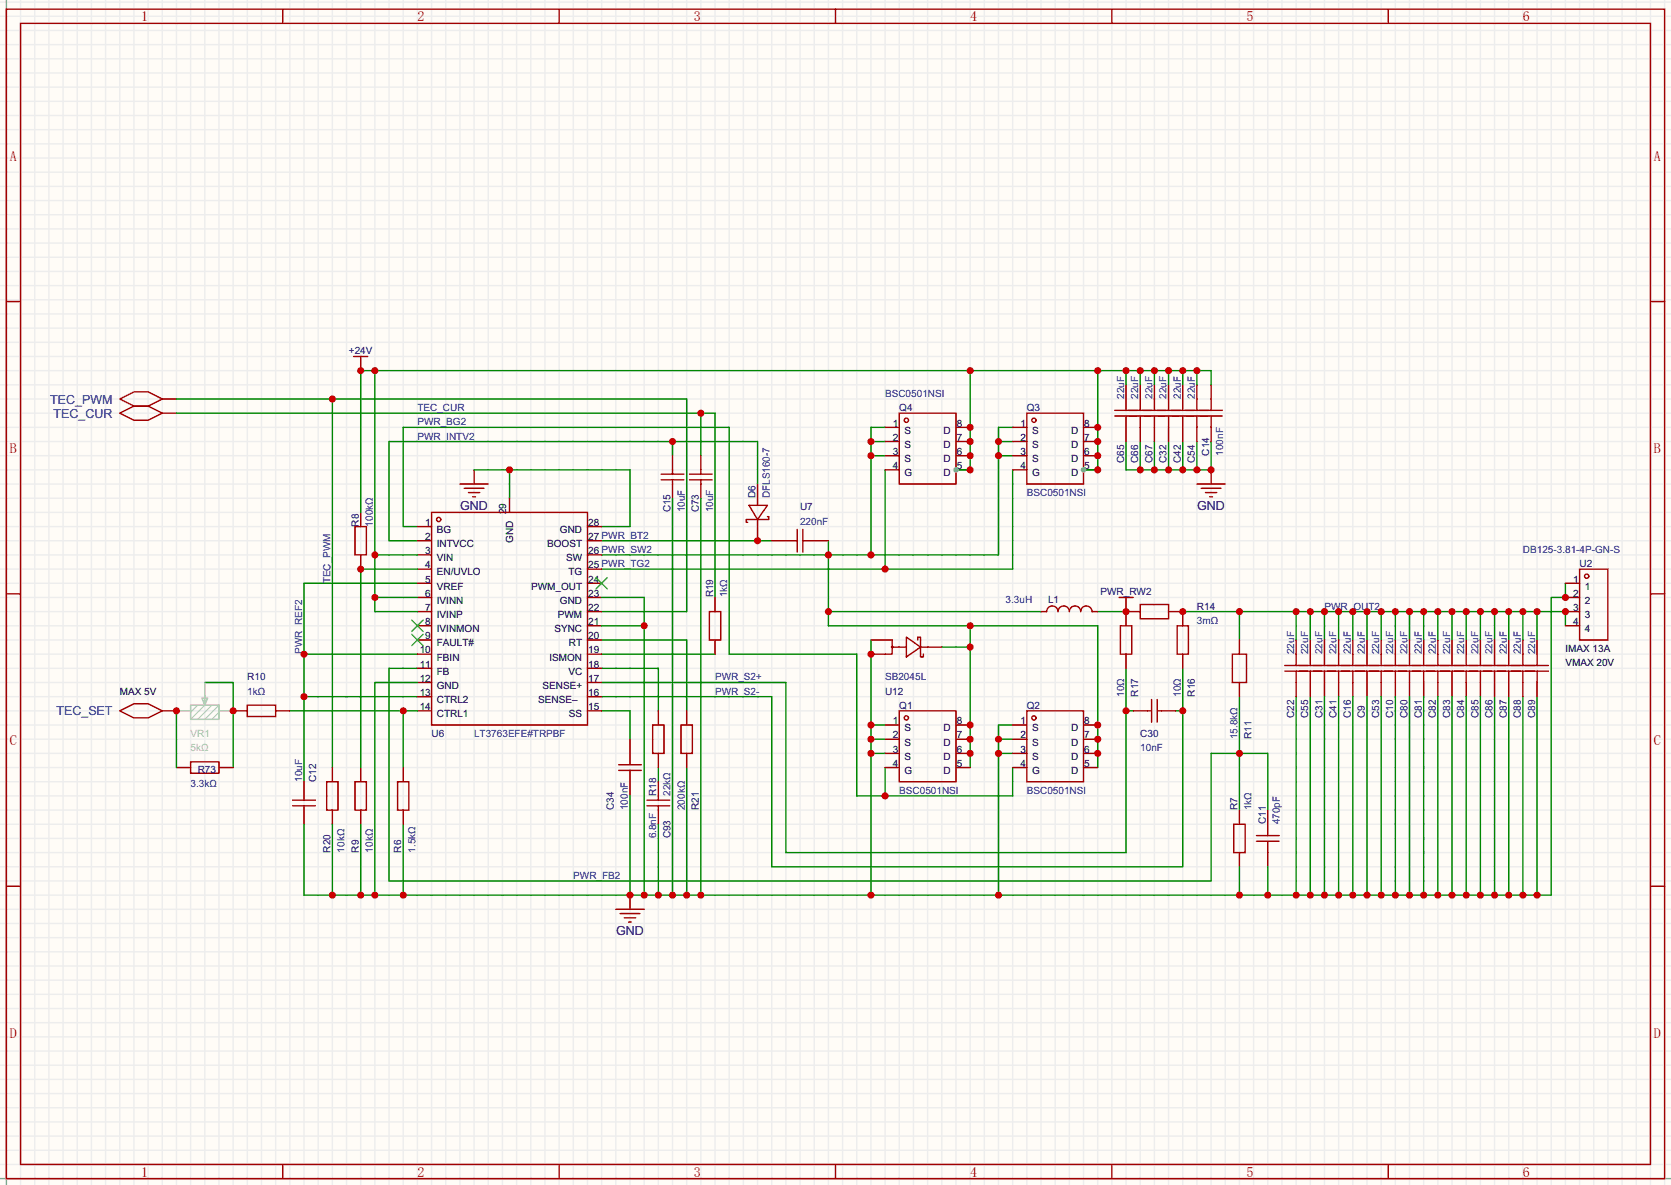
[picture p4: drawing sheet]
<svg xmlns="http://www.w3.org/2000/svg" width="299mm" height="212mm" viewBox="0 0 299 212" stroke-linecap="round" stroke-linejoin="round" font-family="sans-serif">
<path d="M0 0h299.5v212.3h-299.5z" fill="#fffcf7"/>
<g fill="none" stroke="#ededed" stroke-width=".25">
<path d="M0 .4h299.5M0 2.9h299.5M0 5.5h299.5M0 8h299.5M0 10.5h299.5M0 13.1h299.5M0 15.6h299.5M0 18.2h299.5M1.1 0v212.3M3.7 0v212.3M6.2 0v212.3M8.8 0v212.3"/>
<path d="M11.3 0v212.3M13.8 0v212.3M16.4 0v212.3M18.9 0v212.3M21.5 0v212.3M24 0v212.3M26.5 0v212.3M29.1 0v212.3M31.6 0v212.3M34.2 0v212.3M36.7 0v212.3M39.2 0v212.3"/>
<path d="M41.8 0v212.3M44.3 0v212.3M46.9 0v212.3M49.4 0v212.3M51.9 0v212.3M54.5 0v212.3M57 0v212.3M59.6 0v212.3M62.1 0v212.3M64.6 0v212.3M67.2 0v212.3M69.7 0v212.3"/>
<path d="M72.3 0v212.3M74.8 0v212.3M77.3 0v212.3M79.9 0v212.3M82.4 0v212.3M85 0v212.3M87.5 0v212.3M90 0v212.3M92.6 0v212.3M95.1 0v212.3M97.7 0v212.3M100.2 0v212.3"/>
<path d="M102.7 0v212.3M105.3 0v212.3M107.8 0v212.3M110.4 0v212.3M112.9 0v212.3M115.4 0v212.3M118 0v212.3M120.5 0v212.3M123.1 0v212.3M125.6 0v212.3M128.1 0v212.3M130.7 0v212.3"/>
<path d="M133.2 0v212.3M135.8 0v212.3M138.3 0v212.3M140.8 0v212.3M143.4 0v212.3M145.9 0v212.3M148.5 0v212.3M151 0v212.3M153.5 0v212.3M156.1 0v212.3M158.6 0v212.3M161.2 0v212.3"/>
<path d="M163.7 0v212.3M166.2 0v212.3M168.8 0v212.3M171.3 0v212.3M173.9 0v212.3M176.4 0v212.3M178.9 0v212.3M181.5 0v212.3M184 0v212.3M186.6 0v212.3M189.1 0v212.3M191.6 0v212.3"/>
<path d="M194.2 0v212.3M196.7 0v212.3M199.3 0v212.3M201.8 0v212.3M204.3 0v212.3M206.9 0v212.3M209.4 0v212.3M212 0v212.3M214.5 0v212.3M217 0v212.3M219.6 0v212.3M222.1 0v212.3"/>
<path d="M224.7 0v212.3M227.2 0v212.3M229.7 0v212.3M232.3 0v212.3M234.8 0v212.3M237.4 0v212.3M239.9 0v212.3M242.4 0v212.3M245 0v212.3M247.5 0v212.3M250.1 0v212.3M252.6 0v212.3"/>
<path d="M255.1 0v212.3M257.7 0v212.3M260.2 0v212.3M262.8 0v212.3M265.3 0v212.3M267.8 0v212.3M270.4 0v212.3M272.9 0v212.3M275.5 0v212.3M278 0v212.3M280.5 0v212.3M283.1 0v212.3"/>
<path d="M285.6 0v212.3M288.2 0v212.3M290.7 0v212.3M293.2 0v212.3M295.8 0v212.3M298.3 0v212.3M0 20.7h299.5M0 23.2h299.5M0 25.8h299.5M0 28.3h299.5M0 30.9h299.5M0 33.4h299.5"/>
<path d="M0 35.9h299.5M0 38.5h299.5M0 41h299.5M0 43.6h299.5M0 46.1h299.5M0 48.6h299.5M0 51.2h299.5M0 53.7h299.5M0 56.3h299.5M0 58.8h299.5M0 61.3h299.5M0 63.9h299.5"/>
<path d="M0 66.4h299.5M0 69h299.5M0 71.5h299.5M0 74h299.5M0 76.6h299.5M0 79.1h299.5M0 81.7h299.5M0 84.2h299.5M0 86.7h299.5M0 89.3h299.5M0 91.8h299.5M0 94.4h299.5"/>
<path d="M0 96.9h299.5M0 99.4h299.5M0 102h299.5M0 104.5h299.5M0 107.1h299.5M0 109.6h299.5M0 112.1h299.5M0 114.7h299.5M0 117.2h299.5M0 119.8h299.5M0 122.3h299.5M0 124.8h299.5"/>
<path d="M0 127.4h299.5M0 129.9h299.5M0 132.5h299.5M0 135h299.5M0 137.5h299.5M0 140.1h299.5M0 142.6h299.5M0 145.2h299.5M0 147.7h299.5M0 150.2h299.5M0 152.8h299.5M0 155.3h299.5"/>
<path d="M0 157.9h299.5M0 160.4h299.5M0 162.9h299.5M0 165.5h299.5M0 168h299.5M0 170.6h299.5M0 173.1h299.5M0 175.6h299.5M0 178.2h299.5M0 180.7h299.5M0 183.3h299.5M0 185.8h299.5"/>
<path d="M0 188.3h299.5M0 190.9h299.5M0 193.4h299.5M0 196h299.5M0 198.5h299.5M0 201h299.5M0 203.6h299.5M0 206.1h299.5M0 208.7h299.5M0 211.2h299.5"/>
</g>
<path d="M1.1 0v212.3M0 211.2h299.5" fill="none" stroke="#999" stroke-width=".25"/>
<g fill="none" stroke="#a10000" stroke-width=".25">
<path d="M1.1 1.6h297.2v209.6h-297.2zM3.7 4.2h292.1v204.5h-292.1zM50.7 1.6v2.6M100.2 1.6v2.6M149.7 1.6v2.6M199.3 1.6v2.6M248.8 1.6v2.6M1.1 54h2.6M295.8 54h2.5M82.4 86.7h5.1M83.2 87.5h3.5M83.9 88.3h2.1"/>
<path d="M84.7 89h.5M1.1 106.4h2.6M295.8 106.4h2.5M1.1 158.8h2.6M295.8 158.8h2.5M110.4 162.9h5M111.1 163.7h3.6M111.9 164.5h2M112.6 165.2h.6M50.7 208.7v2.5M100.2 208.7v2.5M149.7 208.7v2.5"/>
<path d="M199.3 208.7v2.5M248.8 208.7v2.5"/>
</g>
<path d="M107.8 96.9h30.5M74.8 119.8h-5.1v38.1h147.3v-22.9h10.2v10.2M107.8 119.8h10.2v7.6M107.8 117.2h20.3M107.8 127.4h5.1v5.1M118 137.5v2.6M222.1 124.8v20.4" fill="none" stroke="#008700" stroke-width=".25"/>
<path d="M85 84.2v2.5M112.9 160.4v2.5" fill="none" stroke="#870000" stroke-width=".25"/>
<circle cx="222.1" cy="135" r=".63" fill="#c00"/>
<path d="M120.5 79.1v2.6M135.8 86.7v-7.6h-66.1v17.8h5.1" fill="none" stroke="#008700" stroke-width=".25"/>
<circle cx="120.5" cy="79.1" r=".63" fill="#c00"/>
<path d="M29.1 71.5h2.5M29.1 74h2.5M64.6 65.1v1.3" fill="none" stroke="#870000" stroke-width=".25"/>
<path d="M21.5 71.5l2.5-1.3h2.5l2.6 1.3-2.6 1.3h-2.5zM21.5 74l2.5-1.2h2.5l2.6 1.2-2.6 1.3h-2.5zM63.4 63.9h2.5M64.6 63.9v1.2" fill="none" stroke="#a10000" stroke-width=".25"/>
<path d="M54.5 117.2h20.3M74.8 104.5h-20.3v35.6M107.8 114.7h15.3v12.7M54.5 124.8h20.3" fill="none" stroke="#008700" stroke-width=".25"/>
<g fill="#c00">
<circle cx="54.5" cy="117.2" r=".63"/>
<circle cx="54.5" cy="124.8" r=".63"/>
</g>
<path d="M85 84.2h27.9v10.2h-5.1M91.3 84.2v5.1" fill="none" stroke="#008700" stroke-width=".25"/>
<circle cx="91.3" cy="84.2" r=".63" fill="#c00"/>
<path d="M74.8 94.4h-2.5v-17.8h58.4v40.6h22.8v25.4h28v-5.1M158.6 137.5v5.1" fill="none" stroke="#008700" stroke-width=".25"/>
<circle cx="158.6" cy="142.6" r=".63" fill="#c00"/>
<path d="M158.6 84.2v17.8M181.5 84.2v17.8h-73.7" fill="none" stroke="#008700" stroke-width=".25"/>
<circle cx="158.6" cy="102" r=".63" fill="#c00"/>
<path d="M156.1 79.1h2.5M158.6 76.6h-2.5v22.8M178.9 79.1h2.6M181.5 76.6h-2.6v22.8h-71.1M148.5 96.9v15.2h48.2v25.4M156.1 81.7h2.5M178.9 81.7h2.6M148.5 109.6h38.1M168.8 115.9h5.1M173.9 112.1v25.4" fill="none" stroke="#008700" stroke-width=".25"/>
<g fill="#c00">
<circle cx="148.5" cy="99.4" r=".63"/>
<circle cx="148.5" cy="109.6" r=".63"/>
<circle cx="173.9" cy="112.1" r=".63"/>
<circle cx="173.9" cy="115.9" r=".63"/>
<circle cx="156.1" cy="99.4" r=".63"/>
<circle cx="156.1" cy="81.7" r=".63"/>
<circle cx="156.1" cy="79.1" r=".63"/>
<circle cx="178.9" cy="81.7" r=".63"/>
<circle cx="178.9" cy="79.1" r=".63"/>
</g>
<path d="M217 84.2v2.5" fill="none" stroke="#870000" stroke-width=".25"/>
<path d="M214.5 86.7h5.1M215.3 87.5h3.5M216 88.3h2.1M216.8 89h.5" fill="none" stroke="#a10000" stroke-width=".25"/>
<path d="M31.6 74h96.5v33.1M125.6 74v7.7" fill="none" stroke="#008700" stroke-width=".25"/>
<circle cx="125.6" cy="74" r=".63" fill="#c00"/>
<path d="M31.6 71.5h91.5v38.1h-15.3M59.6 71.5v66" fill="none" stroke="#008700" stroke-width=".25"/>
<circle cx="59.6" cy="71.5" r=".63" fill="#c00"/>
<path d="M201.8 79.1v5.1h15.2v-5.1M204.3 79.1v5.1M206.9 79.1v5.1M209.4 79.1v5.1M212 79.1v5.1M214.5 79.1v5.1" fill="none" stroke="#008700" stroke-width=".25"/>
<g fill="#c00">
<circle cx="214.5" cy="84.2" r=".63"/>
<circle cx="212" cy="84.2" r=".63"/>
<circle cx="209.4" cy="84.2" r=".63"/>
<circle cx="206.9" cy="84.2" r=".63"/>
<circle cx="204.3" cy="84.2" r=".63"/>
<circle cx="217" cy="84.2" r=".63"/>
</g>
<path d="M212 119.8v35.5h-73.7v-30.5h-30.5M210.7 127.4h1.3" fill="none" stroke="#008700" stroke-width=".25"/>
<circle cx="212" cy="127.4" r=".63" fill="#c00"/>
<g fill="none" stroke="#008700" stroke-width=".25">
<path d="M212 109.6h68.5v2.5M222.1 109.6v5.1M232.3 109.6v5.1M234.8 109.6v5.1M237.4 109.6v5.1M239.9 109.6v5.1M242.4 109.6v5.1M245 109.6v5.1M247.5 109.6v5.1M250.1 109.6v5.1M252.6 109.6v5.1M255.1 109.6v5.1"/>
<path d="M257.7 109.6v5.1M260.2 109.6v5.1M262.8 109.6v5.1M265.3 109.6v5.1M267.8 109.6v5.1M270.4 109.6v5.1M272.9 109.6v5.1M275.5 109.6v5.1"/>
</g>
<g fill="#c00">
<circle cx="237.4" cy="109.6" r=".63"/>
<circle cx="239.9" cy="109.6" r=".63"/>
<circle cx="242.4" cy="109.6" r=".63"/>
<circle cx="245" cy="109.6" r=".63"/>
<circle cx="247.5" cy="109.6" r=".63"/>
<circle cx="250.1" cy="109.6" r=".63"/>
<circle cx="252.6" cy="109.6" r=".63"/>
<circle cx="255.1" cy="109.6" r=".63"/>
<circle cx="257.7" cy="109.6" r=".63"/>
<circle cx="260.2" cy="109.6" r=".63"/>
<circle cx="262.8" cy="109.6" r=".63"/>
<circle cx="265.3" cy="109.6" r=".63"/>
<circle cx="267.8" cy="109.6" r=".63"/>
<circle cx="270.4" cy="109.6" r=".63"/>
<circle cx="272.9" cy="109.6" r=".63"/>
<circle cx="275.5" cy="109.6" r=".63"/>
<circle cx="234.8" cy="109.6" r=".63"/>
<circle cx="232.3" cy="109.6" r=".63"/>
<circle cx="222.1" cy="109.6" r=".63"/>
</g>
<path d="M196.7 109.6h5.1M201.8 119.8v33h-61v-30.5h-33M201.8 127.4h1.3" fill="none" stroke="#008700" stroke-width=".25"/>
<circle cx="201.8" cy="127.4" r=".63" fill="#c00"/>
<g fill="none" stroke="#870000" stroke-width=".25">
<path d="M204.3 69v2.5M204.3 76.6v2.5M206.9 69v2.5M206.9 76.6v2.5M209.4 69v2.5M209.4 76.6v2.5M212 69v2.5M212 76.6v2.5M217 69v2.5M217 76.6v2.5M64.6 91.8v2.6M64.6 99.4v2.6"/>
<path d="M74.8 94.4h2.5M74.8 96.9h2.5M74.8 99.4h2.5M91.3 89.3v2.5M105.3 94.4h2.5M105.3 96.9h2.5M105.3 99.4h2.5M120.5 81.7v2.5M120.5 86.7v2.6M125.6 81.7v2.5M125.6 86.7v2.6M138.3 96.9h2.5"/>
<path d="M145.9 96.9h2.6M74.8 109.6h2.5M74.8 102h2.5M74.8 104.5h2.5M74.8 107.1h2.5M74.8 112.1h2.5M74.8 114.7h2.5M74.8 117.2h2.5M74.8 119.8h2.5M105.3 109.6h2.5M105.3 102h2.5M105.3 104.5h2.5"/>
<path d="M105.3 107.1h2.5M105.3 112.1h2.5M105.3 114.7h2.5M105.3 117.2h2.5M105.3 119.8h2.5M128.1 107.1v2.5M128.1 114.7v2.5M186.6 109.6h1M195.7 109.6h1M201.8 108.3v3.8M201.8 117.2v2.6M212 109.6v2.5"/>
<path d="M212 117.2v2.6M237.4 114.7v2.5M239.9 114.7v2.5M242.4 114.7v2.5M245 114.7v2.5M247.5 114.7v2.5M250.1 114.7v2.5M252.6 114.7v2.5M255.1 114.7v2.5M257.7 114.7v2.5M260.2 114.7v2.5M262.8 114.7v2.5"/>
<path d="M265.3 114.7v2.5M29.1 127.4h2.5M31.6 137.5h2.6M39.2 137.5h2.6M59.6 137.5v2.6M64.6 137.5v2.6M74.8 127.4h2.5M74.8 122.3h2.5M74.8 124.8h2.5M105.3 127.4h2.5M105.3 122.3h2.5M105.3 124.8h2.5"/>
<path d="M112.9 132.5v2.5M118 127.4v2.5M118 135v2.5M203.1 127.4h2.5M208.2 127.4h2.5M237.4 122.3v2.5M239.9 122.3v2.5M242.4 122.3v2.5M245 122.3v2.5M247.5 122.3v2.5M250.1 122.3v2.5M252.6 122.3v2.5"/>
<path d="M255.1 122.3v2.5M257.7 122.3v2.5M260.2 122.3v2.5M262.8 122.3v2.5M265.3 122.3v2.5M54.5 140.1v2.5M54.5 145.2v2.5M59.6 145.2v2.5M64.6 145.2v2.5M112.9 140.1v2.5M118 140.1v2.5M118 145.2v2.5"/>
<path d="M222.1 145.2v2.5M222.1 152.8v2.5M227.2 145.2v2.5M227.2 152.8v2.5"/>
</g>
<g fill="none" stroke="#a10000" stroke-width=".25">
<path d="M202.3 74.5h11.7M202.3 73.5h11.7M204.3 71.5v2M204.3 74.5v2.1M206.9 71.5v2M206.9 74.5v2.1M209.4 71.5v2M209.4 74.5v2.1M212 71.5v2M212 74.5v2.1M215 74.5h4.1M215 73.5h4.1"/>
<path d="M217 71.5v2M217 74.5v2.1M63.6 94.4h2.1v5h-2.1zM77.3 91.8h28v38.1h-28zM118.5 86h4.1M118.5 85h4.1M120.5 84.2v.8M120.5 86v.7M123.6 86h4M123.6 85h4M125.6 84.2v.8M125.6 86v.7"/>
<path d="M140.8 96.9h2.1M142.9 94.9v4M143.9 96.9h2M143.9 94.9v4M127.1 109.6h2.1v5.1h-2.1zM187.6 109.6a1.02 1.02 0 0 1 1-1 1.02 1.02 0 0 1 1 1 1.02 1.02 0 0 1 1-1 1.02 1.02 0 0 1 1 1 1.02 1.02 0 0 1 1.1-1 1.02 1.02 0 0 1 1 1 1.02 1.02 0 0 1 1-1 1.02 1.02 0 0 1 1 1M200.5 107.1h2.6M200.8 112.1h2v5.1h-2zM201.8 107.1v1.2M210.9 112.1h2.1v5.1h-2.1zM235.3 119.2h32M237.4 117.2v2"/>
<path d="M239.9 117.2v2M242.4 117.2v2M245 117.2v2M247.5 117.2v2M250.1 117.2v2M252.6 117.2v2M255.1 117.2v2M257.7 117.2v2M260.2 117.2v2M262.8 117.2v2M265.3 117.2v2M21.5 127.4l2.5-1.3h2.5l2.6 1.3-2.6 1.2h-2.5z"/>
<path d="M34.2 136.5h5v2.1h-5zM110.9 138h4M110.9 137h4M112.9 135v2M112.9 138v2.1M117 129.9h2v5.1h-2zM205.6 127.4h.8M206.4 125.3v4.1M207.4 125.3v4.1M207.4 127.4h.8M235.3 120.3h32M237.4 120.3v2"/>
<path d="M239.9 120.3v2M242.4 120.3v2M245 120.3v2M247.5 120.3v2M250.1 120.3v2M252.6 120.3v2M255.1 120.3v2M257.7 120.3v2M260.2 120.3v2M262.8 120.3v2M265.3 120.3v2M52.5 144.4h4"/>
<path d="M52.5 143.4h4M54.5 142.6v.8M54.5 144.4v.8M58.5 140.1h2.1v5.1h-2.1zM63.6 140.1h2.1v5.1h-2.1zM116 144.4h4M116 143.4h4M118 142.6v.8M118 144.4v.8M221.1 147.7h2v5.1h-2zM225.2 150.7h4M225.2 149.7h4"/>
<path d="M227.2 147.7v2M227.2 150.7v2.1"/>
<circle cx="78.6" cy="93.1" r=".38"/>
</g>
<path d="M36.7 122.3h5.1v15.2M51.9 127.4h22.9M72.3 127.4v10.1" fill="none" stroke="#008700" stroke-width=".25"/>
<path d="M73.8 111.1l2 2.1M73.8 113.7l2 2M75.8 111.1l-2 2.1M75.8 113.7l-2 2M106.8 103.5l2 2M108.8 103.5l-2 2" fill="none" stroke="#3c3" stroke-width=".25"/>
<circle cx="72.3" cy="127.4" r=".63" fill="#c00"/>
<g fill="none" stroke="#008700" stroke-width=".25">
<path d="M120.5 89.3v71.1M125.6 89.3v71.1M107.8 107.1h7.6v53.3M107.8 112.1h7.6M156.1 114.7v45.7M280.5 104.5v2.6h-2.5v53.3h-223.5v-12.7M74.8 122.3h-7.6v38.1M123.1 137.5v22.9M156.1 135h2.5M156.1 132.5h2.5M156.1 129.9h2.5M178.9 135h2.6"/>
<path d="M178.9 132.5h2.6M181.5 129.9h-2.6v30.5M232.3 124.8v35.6M234.8 124.8v35.6M237.4 124.8v35.6M239.9 124.8v35.6M242.4 124.8v35.6M245 124.8v35.6M247.5 124.8v35.6M250.1 124.8v35.6M252.6 124.8v35.6M255.1 124.8v35.6"/>
<path d="M257.7 124.8v35.6M260.2 124.8v35.6M262.8 124.8v35.6M265.3 124.8v35.6M267.8 124.8v35.6M270.4 124.8v35.6M272.9 124.8v35.6M275.5 124.8v35.6M59.6 147.7v12.7M64.6 147.7v12.7M72.3 147.7v12.7M112.9 142.6v17.8"/>
<path d="M118 147.7v12.7M222.1 155.3v5.1M227.2 155.3v5.1"/>
</g>
<g fill="#c00">
<circle cx="118" cy="160.4" r=".63"/>
<circle cx="115.4" cy="160.4" r=".63"/>
<circle cx="112.9" cy="160.4" r=".63"/>
<circle cx="72.3" cy="160.4" r=".63"/>
<circle cx="67.2" cy="160.4" r=".63"/>
<circle cx="64.6" cy="160.4" r=".63"/>
<circle cx="59.6" cy="160.4" r=".63"/>
<circle cx="115.4" cy="112.1" r=".63"/>
<circle cx="120.5" cy="160.4" r=".63"/>
<circle cx="123.1" cy="160.4" r=".63"/>
<circle cx="125.6" cy="160.4" r=".63"/>
<circle cx="156.1" cy="160.4" r=".63"/>
<circle cx="178.9" cy="160.4" r=".63"/>
<circle cx="222.1" cy="160.4" r=".63"/>
<circle cx="227.2" cy="160.4" r=".63"/>
<circle cx="232.3" cy="160.4" r=".63"/>
<circle cx="234.8" cy="160.4" r=".63"/>
<circle cx="237.4" cy="160.4" r=".63"/>
<circle cx="239.9" cy="160.4" r=".63"/>
<circle cx="242.4" cy="160.4" r=".63"/>
<circle cx="245" cy="160.4" r=".63"/>
<circle cx="247.5" cy="160.4" r=".63"/>
<circle cx="250.1" cy="160.4" r=".63"/>
<circle cx="252.6" cy="160.4" r=".63"/>
<circle cx="255.1" cy="160.4" r=".63"/>
<circle cx="257.7" cy="160.4" r=".63"/>
<circle cx="260.2" cy="160.4" r=".63"/>
<circle cx="262.8" cy="160.4" r=".63"/>
<circle cx="265.3" cy="160.4" r=".63"/>
<circle cx="267.8" cy="160.4" r=".63"/>
<circle cx="270.4" cy="160.4" r=".63"/>
<circle cx="272.9" cy="160.4" r=".63"/>
<circle cx="275.5" cy="160.4" r=".63"/>
<circle cx="178.9" cy="135" r=".63"/>
<circle cx="178.9" cy="132.5" r=".63"/>
<circle cx="156.1" cy="135" r=".63"/>
<circle cx="156.1" cy="132.5" r=".63"/>
<circle cx="156.1" cy="129.9" r=".63"/>
</g>
<g fill="none" stroke="#a10000" stroke-width=".25">
<path d="M199.8 74.5h4M199.8 73.5h4M201.8 71.5v2M201.8 74.5v2.1M212.5 74.5h4M212.5 73.5h4M214.5 71.5v2M214.5 74.5v2.1M204.3 108.3h5.1v2.6h-5.1zM265.8 119.2h11.7M267.8 117.2v2M270.4 117.2v2"/>
<path d="M272.9 117.2v2M275.5 117.2v2M265.8 120.3h11.7M267.8 120.3v2M270.4 120.3v2M272.9 120.3v2M275.5 120.3v2M71.2 140.1h2.1v5.1h-2.1z"/>
</g>
<g fill="none" stroke="#870000" stroke-width=".25">
<path d="M201.8 69v2.5M201.8 76.6v2.5M214.5 69v2.5M214.5 76.6v2.5M209.4 109.6h2.6M267.8 114.7v2.5M270.4 114.7v2.5M272.9 114.7v2.5M275.5 114.7v2.5M72.3 137.5v2.6M267.8 122.3v2.5M270.4 122.3v2.5"/>
<path d="M272.9 122.3v2.5M275.5 122.3v2.5M72.3 145.2v2.5"/>
</g>
<path d="M31.6 127.4v10.1" fill="none" stroke="#008700" stroke-width=".25"/>
<circle cx="212" cy="109.6" r=".63" fill="#c00"/>
<path d="M201.8 109.6h2.5" fill="none" stroke="#870000" stroke-width=".25"/>
<circle cx="201.8" cy="109.6" r=".63" fill="#c00"/>
<g fill="none" stroke="#a10000" stroke-width=".25">
<path d="M161.2 127.4h10.1v12.7h-10.1z"/>
<circle cx="162.4" cy="128.6" r=".38"/>
</g>
<path d="M158.6 129.9h2.6M158.6 132.5h2.6M158.6 135h2.6M158.6 137.5h2.6M171.3 135h2.6M171.3 137.5h2.6" fill="none" stroke="#870000" stroke-width=".25"/>
<circle cx="173.9" cy="135" r=".63" fill="#c00"/>
<path d="M171.3 132.5h2.6" fill="none" stroke="#870000" stroke-width=".25"/>
<circle cx="173.9" cy="132.5" r=".63" fill="#c00"/>
<path d="M171.3 129.9h2.6" fill="none" stroke="#870000" stroke-width=".25"/>
<circle cx="173.9" cy="129.9" r=".63" fill="#c00"/>
<g fill="none" stroke="#a10000" stroke-width=".25">
<path d="M184 127.4h10.2v12.7h-10.2z"/>
<circle cx="185.3" cy="128.6" r=".38"/>
</g>
<path d="M181.5 129.9h2.5M181.5 132.5h2.5M181.5 135h2.5M181.5 137.5h2.5M194.2 135h2.5M194.2 137.5h2.5" fill="none" stroke="#870000" stroke-width=".25"/>
<circle cx="196.7" cy="135" r=".63" fill="#c00"/>
<path d="M194.2 132.5h2.5" fill="none" stroke="#870000" stroke-width=".25"/>
<circle cx="196.7" cy="132.5" r=".63" fill="#c00"/>
<path d="M194.2 129.9h2.5" fill="none" stroke="#870000" stroke-width=".25"/>
<circle cx="196.7" cy="129.9" r=".63" fill="#c00"/>
<g fill="none" stroke="#a10000" stroke-width=".25">
<path d="M161.2 74h10.1v12.7h-10.1zM184 74h10.2v12.7h-10.2zM220.9 117.2h2.5v5.1h-2.5zM44.3 126.4h5.1v2h-5.1z"/>
<circle cx="162.4" cy="75.3" r=".38"/>
<circle cx="185.3" cy="75.3" r=".38"/>
<circle cx="159.9" cy="115.9" r=".13"/>
</g>
<g fill="none" stroke="#870000" stroke-width=".25">
<path d="M158.6 76.6h2.6M158.6 79.1h2.6M171.3 76.6h2.6M171.3 79.1h2.6M181.5 76.6h2.5M181.5 79.1h2.5M194.2 76.6h2.5M194.2 79.1h2.5M158.6 81.7h2.6M158.6 84.2h2.6M171.3 81.7h2.6M171.3 84.2h2.6"/>
<path d="M181.5 81.7h2.5M181.5 84.2h2.5M194.2 81.7h2.5M194.2 84.2h2.5M156.1 117.2h2.5M222.1 114.7v2.5M41.8 127.4h2.5M49.4 127.4h2.5M222.1 122.3v2.5"/>
</g>
<circle cx="156.1" cy="117.2" r=".63" fill="#c00"/>
<path d="M135.8 86.7v3.8M135.8 93.1v3.8M156.1 114.7h2.5M166.2 115.9h2.6M123.1 127.4v2.5M123.1 135v2.5" fill="none" stroke="#870000" stroke-width=".25"/>
<path d="M134.2 90.5h3.3l-1.7 2.6zM137.5 92.6h.3v.5h-4.1v.5h.3M158.6 114.7h1.3v1.2h2.5M159.9 115.9v1.3h-1.3M162.4 114.2l2.6 1.7-2.6 1.8zM164.5 114.7v-.5h.5v3.5h.5v-.5M165 115.9h1.2M122 129.9h2.1v5.1h-2.1z" fill="none" stroke="#a10000" stroke-width=".25"/>
<circle cx="135.8" cy="96.9" r=".63" fill="#c00"/>
<path d="M31.6 127.4h2.6" fill="none" stroke="#ababab" stroke-width=".25"/>
<circle cx="31.6" cy="127.4" r=".63" fill="#c00"/>
<path d="M35.4 126.4l-1.2 1.2M36.7 126.4l-2.5 2.5M38 126.4l-2.6 2.5M39.2 126.4l-2.5 2.5M39.2 127.6l-1.2 1.3" fill="none" stroke="#ababab" stroke-width=".18"/>
<path d="M34.2 126.4h5v2.5h-5zM36.7 122.3v2.5M39.2 127.4h2.6" fill="none" stroke="#ababab" stroke-width=".25"/>
<circle cx="41.8" cy="127.4" r=".63" fill="#c00"/>
<path d="M36.2 125.1h1l-.5 1.3zM36.7 124.6v1.3" fill="none" stroke="#ababab" stroke-width=".25"/>
<path d="M37 125.5l-.4 .5" fill="none" stroke="#ababab" stroke-width=".18"/>
<path d="M230.3 119.2h6.6M232.3 117.2v2M234.8 117.2v2M230.3 120.3h6.6M232.3 120.3v2M234.8 120.3v2" fill="none" stroke="#a10000" stroke-width=".25"/>
<path d="M232.3 114.7v2.5M234.8 114.7v2.5M232.3 122.3v2.5M234.8 122.3v2.5" fill="none" stroke="#870000" stroke-width=".25"/>
<path d="M67.2 66.4v43.2h7.6M173.9 66.4v17.8h-2.6M196.7 66.4v17.8h-2.5M201.8 66.4v2.6M204.3 66.4v2.6M206.9 66.4v2.6M209.4 66.4v2.6M212 66.4v2.6M214.5 66.4v2.6M217 69v-2.6h-152.4v25.4M67.2 99.4h7.6M67.2 107.1h7.6" fill="none" stroke="#008700" stroke-width=".25"/>
<g fill="#c00">
<circle cx="64.6" cy="66.4" r=".63"/>
<circle cx="67.2" cy="66.4" r=".63"/>
<circle cx="173.9" cy="66.4" r=".63"/>
<circle cx="173.9" cy="76.6" r=".63"/>
<circle cx="173.9" cy="79.1" r=".63"/>
<circle cx="173.9" cy="81.7" r=".63"/>
<circle cx="173.9" cy="84.2" r=".63"/>
<circle cx="196.7" cy="66.4" r=".63"/>
<circle cx="204.3" cy="66.4" r=".63"/>
<circle cx="201.8" cy="66.4" r=".63"/>
<circle cx="206.9" cy="66.4" r=".63"/>
<circle cx="209.4" cy="66.4" r=".63"/>
<circle cx="212" cy="66.4" r=".63"/>
<circle cx="214.5" cy="66.4" r=".63"/>
<circle cx="196.7" cy="76.6" r=".63"/>
<circle cx="196.7" cy="79.1" r=".63"/>
<circle cx="196.7" cy="81.7" r=".63"/>
<circle cx="196.7" cy="84.2" r=".63"/>
<circle cx="67.2" cy="99.4" r=".63"/>
<circle cx="67.2" cy="107.1" r=".63"/>
</g>
<g fill="#999">
<circle cx="171.3" cy="84.2" r=".51"/>
<circle cx="194.2" cy="84.2" r=".51"/>
</g>
<path d="M74.8 102h-10.2v35.5" fill="none" stroke="#008700" stroke-width=".25"/>
<circle cx="64.6" cy="102" r=".63" fill="#c00"/>
<g fill="none" stroke="#a10000" stroke-width=".25">
<path d="M283.1 102h5.1v12.7h-5.1z"/>
<circle cx="284.4" cy="103.2" r=".38"/>
</g>
<path d="M280.5 104.5h2.6M280.5 107.1h2.6" fill="none" stroke="#870000" stroke-width=".25"/>
<circle cx="280.5" cy="107.1" r=".63" fill="#c00"/>
<path d="M280.5 109.6h2.6" fill="none" stroke="#870000" stroke-width=".25"/>
<circle cx="280.5" cy="109.6" r=".63" fill="#c00"/>
<path d="M280.5 112.1h2.6" fill="none" stroke="#870000" stroke-width=".25"/>
<g font-size="2.5" fill="#a00000">
<text x="25.3" y="3.8">1</text>
<text x="74.8" y="3.8">2</text>
<text x="124.3" y="3.8">3</text>
<text x="173.9" y="3.8">4</text>
<text x="223.4" y="3.8">5</text>
<text x="272.9" y="3.8">6</text>
<text x="1.8" y="28.8">A</text>
<text x="296.4" y="28.8">A</text>
<text x="1.8" y="81.2">B</text>
<text x="296.4" y="81.2">B</text>
<text x="1.8" y="133.5">C</text>
<text x="296.4" y="133.5">C</text>
<text x="1.8" y="185.9">D</text>
<text x="296.4" y="185.9">D</text>
<text x="25.3" y="210.9">1</text>
<text x="74.8" y="210.9">2</text>
<text x="124.3" y="210.9">3</text>
<text x="173.9" y="210.9">4</text>
<text x="223.4" y="210.9">5</text>
<text x="272.9" y="210.9">6</text>
</g>
<g font-size="2.2" fill="#00f">
<text x="9" y="72.3">TEC_PWM</text>
<text x="9.6" y="74.9">TEC_CUR</text>
<text x="10.1" y="128.2">TEC_SET</text>
</g>
<g font-size="2.2" fill="#000080">
<text x="82.5" y="91.4">GND</text>
<text x="214.6" y="91.4">GND</text>
<text x="110.4" y="167.6">GND</text>
</g>
<g font-size="1.8" fill="#000080">
<text x="62.5" y="63.5">+24V</text>
<text x="161.2" y="73.7">Q4</text>
<text x="184" y="73.7">Q3</text>
<text x="201.4" y="82.9" transform="rotate(-90 201.4 82.9)">C65</text>
<text x="204" y="82.9" transform="rotate(-90 204 82.9)">C66</text>
<text x="206.5" y="82.9" transform="rotate(-90 206.5 82.9)">C67</text>
<text x="209.1" y="82.9" transform="rotate(-90 209.1 82.9)">C32</text>
<text x="211.6" y="82.9" transform="rotate(-90 211.6 82.9)">C42</text>
<text x="214.1" y="82.9" transform="rotate(-90 214.1 82.9)">C54</text>
<text x="216.7" y="81.7" transform="rotate(-90 216.7 81.7)">C14</text>
<text x="135.4" y="89.3" transform="rotate(-90 135.4 89.3)">D6</text>
<text x="64.3" y="94.4" transform="rotate(-90 64.3 94.4)">R8</text>
<text x="120.2" y="91.8" transform="rotate(-90 120.2 91.8)">C15</text>
<text x="125.2" y="91.8" transform="rotate(-90 125.2 91.8)">C73</text>
<text x="143.4" y="91.5">U7</text>
<text x="283.1" y="101.6">U2</text>
<text x="127.8" y="107.1" transform="rotate(-90 127.8 107.1)">R19</text>
<text x="187.8" y="108">L1</text>
<text x="197.2" y="106.7">PWR_RW2</text>
<text x="214.5" y="109.2">R14</text>
<text x="44.3" y="121.9">R10</text>
<text x="158.6" y="124.5">U12</text>
<text x="204" y="124.8" transform="rotate(-90 204 124.8)">R17</text>
<text x="214.1" y="124.8" transform="rotate(-90 214.1 124.8)">R16</text>
<text x="161.2" y="127">Q1</text>
<text x="184" y="127">Q2</text>
<text x="231.9" y="128.6" transform="rotate(-90 231.9 128.6)">C22</text>
<text x="234.5" y="128.6" transform="rotate(-90 234.5 128.6)">C55</text>
<text x="237" y="128.6" transform="rotate(-90 237 128.6)">C31</text>
<text x="239.5" y="128.6" transform="rotate(-90 239.5 128.6)">C41</text>
<text x="242.1" y="128.6" transform="rotate(-90 242.1 128.6)">C16</text>
<text x="244.6" y="128.6" transform="rotate(-90 244.6 128.6)">C9</text>
<text x="247.2" y="128.6" transform="rotate(-90 247.2 128.6)">C53</text>
<text x="249.7" y="128.6" transform="rotate(-90 249.7 128.6)">C10</text>
<text x="252.2" y="128.6" transform="rotate(-90 252.2 128.6)">C80</text>
<text x="254.8" y="128.6" transform="rotate(-90 254.8 128.6)">C81</text>
<text x="257.3" y="128.6" transform="rotate(-90 257.3 128.6)">C82</text>
<text x="259.9" y="128.6" transform="rotate(-90 259.9 128.6)">C83</text>
<text x="262.4" y="128.6" transform="rotate(-90 262.4 128.6)">C84</text>
<text x="264.9" y="128.6" transform="rotate(-90 264.9 128.6)">C85</text>
<text x="267.5" y="128.6" transform="rotate(-90 267.5 128.6)">C86</text>
<text x="270" y="128.6" transform="rotate(-90 270 128.6)">C87</text>
<text x="272.6" y="128.6" transform="rotate(-90 272.6 128.6)">C88</text>
<text x="275.1" y="128.6" transform="rotate(-90 275.1 128.6)">C89</text>
<text x="77.3" y="132.1">U6</text>
<text x="204.3" y="132.1">C30</text>
<text x="224.3" y="132.5" transform="rotate(-90 224.3 132.5)">R11</text>
<text x="35.4" y="138.4">R73</text>
<text x="56.7" y="140.1" transform="rotate(-90 56.7 140.1)">C12</text>
<text x="117.6" y="142.6" transform="rotate(-90 117.6 142.6)">R18</text>
<text x="110" y="145.2" transform="rotate(-90 110 145.2)">C34</text>
<text x="125.2" y="145.2" transform="rotate(-90 125.2 145.2)">R21</text>
<text x="221.8" y="145.2" transform="rotate(-90 221.8 145.2)">R7</text>
<text x="226.8" y="147.7" transform="rotate(-90 226.8 147.7)">C11</text>
<text x="59.2" y="152.8" transform="rotate(-90 59.2 152.8)">R20</text>
<text x="64.3" y="152.8" transform="rotate(-90 64.3 152.8)">R9</text>
<text x="71.9" y="152.8" transform="rotate(-90 71.9 152.8)">R6</text>
<text x="120.2" y="150.2" transform="rotate(-90 120.2 150.2)">C93</text>
</g>
<g font-size="1.8" fill="#00f">
<text x="158.6" y="71.1">BSC0501NSI</text>
<text x="201.4" y="71.5" transform="rotate(-90 201.4 71.5)">22uF</text>
<text x="204" y="71.5" transform="rotate(-90 204 71.5)">22uF</text>
<text x="206.5" y="71.5" transform="rotate(-90 206.5 71.5)">22uF</text>
<text x="209.1" y="71.5" transform="rotate(-90 209.1 71.5)">22uF</text>
<text x="211.6" y="71.5" transform="rotate(-90 211.6 71.5)">22uF</text>
<text x="214.1" y="71.5" transform="rotate(-90 214.1 71.5)">22uF</text>
<text x="74.8" y="76.2">PWR_BG2</text>
<text x="74.8" y="73.7">TEC_CUR</text>
<text x="74.8" y="78.8">PWR_INTV2</text>
<text x="219.2" y="81.7" transform="rotate(-90 219.2 81.7)">100nF</text>
<text x="137.9" y="89.3" transform="rotate(-90 137.9 89.3)">DFLS160-7</text>
<text x="184" y="88.9">BSC0501NSI</text>
<text x="66.8" y="94.4" transform="rotate(-90 66.8 94.4)">100kΩ</text>
<text x="122.7" y="91.8" transform="rotate(-90 122.7 91.8)">10uF</text>
<text x="127.8" y="91.8" transform="rotate(-90 127.8 91.8)">10uF</text>
<text x="143.4" y="94">220nF</text>
<text x="107.8" y="96.5">PWR_BT2</text>
<text x="107.8" y="101.6">PWR_TG2</text>
<text x="107.8" y="99.1">PWR_SW2</text>
<text x="272.9" y="99.1">DB125-3.81-4P-GN-S</text>
<text x="59.2" y="104.5" transform="rotate(-90 59.2 104.5)">TEC_PWM</text>
<text x="130.3" y="107.1" transform="rotate(-90 130.3 107.1)">1kΩ</text>
<text x="180.2" y="108">3.3uH</text>
<text x="214.5" y="111.8">3mΩ</text>
<text x="237.4" y="109.2">PWR_OUT2</text>
<text x="54.1" y="117.2" transform="rotate(-90 54.1 117.2)">PWR_REF2</text>
<text x="231.9" y="117.2" transform="rotate(-90 231.9 117.2)">22uF</text>
<text x="234.5" y="117.2" transform="rotate(-90 234.5 117.2)">22uF</text>
<text x="237" y="117.2" transform="rotate(-90 237 117.2)">22uF</text>
<text x="239.5" y="117.2" transform="rotate(-90 239.5 117.2)">22uF</text>
<text x="242.1" y="117.2" transform="rotate(-90 242.1 117.2)">22uF</text>
<text x="244.6" y="117.2" transform="rotate(-90 244.6 117.2)">22uF</text>
<text x="247.2" y="117.2" transform="rotate(-90 247.2 117.2)">22uF</text>
<text x="249.7" y="117.2" transform="rotate(-90 249.7 117.2)">22uF</text>
<text x="252.2" y="117.2" transform="rotate(-90 252.2 117.2)">22uF</text>
<text x="254.8" y="117.2" transform="rotate(-90 254.8 117.2)">22uF</text>
<text x="257.3" y="117.2" transform="rotate(-90 257.3 117.2)">22uF</text>
<text x="259.9" y="117.2" transform="rotate(-90 259.9 117.2)">22uF</text>
<text x="262.4" y="117.2" transform="rotate(-90 262.4 117.2)">22uF</text>
<text x="264.9" y="117.2" transform="rotate(-90 264.9 117.2)">22uF</text>
<text x="267.5" y="117.2" transform="rotate(-90 267.5 117.2)">22uF</text>
<text x="270" y="117.2" transform="rotate(-90 270 117.2)">22uF</text>
<text x="272.6" y="117.2" transform="rotate(-90 272.6 117.2)">22uF</text>
<text x="275.1" y="117.2" transform="rotate(-90 275.1 117.2)">22uF</text>
<text x="44.3" y="124.5">1kΩ</text>
<text x="128.1" y="124.5">PWR_S2-</text>
<text x="128.1" y="121.9">PWR_S2+</text>
<text x="158.6" y="121.9">SB2045L</text>
<text x="201.4" y="124.8" transform="rotate(-90 201.4 124.8)">10Ω</text>
<text x="211.6" y="124.8" transform="rotate(-90 211.6 124.8)">10Ω</text>
<text x="85" y="132.1">LT3763EFE#TRPBF</text>
<text x="204.3" y="134.6">10nF</text>
<text x="221.8" y="132.5" transform="rotate(-90 221.8 132.5)">15.8kΩ</text>
<text x="34.2" y="141">3.3kΩ</text>
<text x="54.1" y="140.1" transform="rotate(-90 54.1 140.1)">10uF</text>
<text x="120.2" y="142.6" transform="rotate(-90 120.2 142.6)">22kΩ</text>
<text x="161.2" y="142.3">BSC0501NSI</text>
<text x="184" y="142.3">BSC0501NSI</text>
<text x="112.5" y="145.2" transform="rotate(-90 112.5 145.2)">100nF</text>
<text x="122.7" y="145.2" transform="rotate(-90 122.7 145.2)">200kΩ</text>
<text x="224.3" y="145.2" transform="rotate(-90 224.3 145.2)">1kΩ</text>
<text x="229.4" y="147.7" transform="rotate(-90 229.4 147.7)">470pF</text>
<text x="61.7" y="152.8" transform="rotate(-90 61.7 152.8)">10kΩ</text>
<text x="66.8" y="152.8" transform="rotate(-90 66.8 152.8)">10kΩ</text>
<text x="74.4" y="152.8" transform="rotate(-90 74.4 152.8)">1.5kΩ</text>
<text x="117.6" y="150.2" transform="rotate(-90 117.6 150.2)">6.8nF</text>
<text x="102.7" y="157.5">PWR_FB2</text>
</g>
<g font-size="1.8">
<text x="160" y="76.5">1</text>
<text x="162.1" y="77.7">S</text>
<text x="169.1" y="77.7">D</text>
<text x="171.4" y="76.5">8</text>
<text x="182.9" y="76.5">1</text>
<text x="185" y="77.7">S</text>
<text x="191.9" y="77.7">D</text>
<text x="194.3" y="76.5">8</text>
<text x="160" y="79">2</text>
<text x="160" y="81.5">3</text>
<text x="162.1" y="80.3">S</text>
<text x="162.1" y="82.8">S</text>
<text x="169.1" y="82.8">D</text>
<text x="169.1" y="80.3">D</text>
<text x="171.4" y="81.5">6</text>
<text x="171.4" y="79">7</text>
<text x="182.9" y="79">2</text>
<text x="182.9" y="81.5">3</text>
<text x="185" y="80.3">S</text>
<text x="185" y="82.8">S</text>
<text x="191.9" y="82.8">D</text>
<text x="191.9" y="80.3">D</text>
<text x="194.3" y="81.5">6</text>
<text x="194.3" y="79">7</text>
<text x="160" y="84.1">4</text>
<text x="162.1" y="85.3">G</text>
<text x="169.1" y="85.3">D</text>
<text x="171.4" y="84.1">5</text>
<text x="182.9" y="84.1">4</text>
<text x="185" y="85.3">G</text>
<text x="191.9" y="85.3">D</text>
<text x="194.3" y="84.1">5</text>
<text x="76.2" y="94.2">1</text>
<text x="78.3" y="95.5">BG</text>
<text x="90.7" y="92.2" transform="rotate(-90 90.7 92.2)">29</text>
<text x="100.4" y="95.5">GND</text>
<text x="105.4" y="94.2">28</text>
<text x="76.2" y="96.8">2</text>
<text x="76.2" y="99.3">3</text>
<text x="76.2" y="101.9">4</text>
<text x="78.3" y="98">INTVCC</text>
<text x="78.3" y="100.6">VIN</text>
<text x="92" y="97.2" transform="rotate(-90 92 97.2)">GND</text>
<text x="98.1" y="98">BOOST</text>
<text x="101.5" y="100.6">SW</text>
<text x="105.4" y="101.9">25</text>
<text x="105.4" y="99.3">26</text>
<text x="105.4" y="96.8">27</text>
<text x="76.2" y="104.4">5</text>
<text x="76.2" y="106.9">6</text>
<text x="78.3" y="103.1">EN/UVLO</text>
<text x="78.3" y="105.7">VREF</text>
<text x="95.2" y="105.7">PWM_OUT</text>
<text x="101.9" y="103.1">TG</text>
<text x="105.4" y="106.9">23</text>
<text x="105.4" y="104.4">24</text>
<text x="282" y="104.4">1</text>
<text x="282" y="106.9">2</text>
<text x="284" y="105.7">1</text>
<text x="76.2" y="109.5">7</text>
<text x="76.2" y="112">8</text>
<text x="78.3" y="108.2">IVINN</text>
<text x="78.3" y="110.7">IVINP</text>
<text x="78.3" y="113.3">IVINMON</text>
<text x="99.4" y="113.3">SYNC</text>
<text x="100" y="110.7">PWM</text>
<text x="100.4" y="108.2">GND</text>
<text x="105.4" y="112">21</text>
<text x="105.4" y="109.5">22</text>
<text x="282" y="109.5">3</text>
<text x="282" y="112">4</text>
<text x="284" y="108.2">2</text>
<text x="284" y="110.7">3</text>
<text x="284" y="113.3">4</text>
<text x="75.2" y="117.1">10</text>
<text x="75.2" y="119.6">11</text>
<text x="76.2" y="114.6">9</text>
<text x="78.3" y="115.8">FAULT#</text>
<text x="78.3" y="118.4">FBIN</text>
<text x="98.5" y="118.4">ISMON</text>
<text x="102" y="115.8">RT</text>
<text x="105.4" y="119.6">18</text>
<text x="105.4" y="117.1">19</text>
<text x="105.4" y="114.6">20</text>
<text x="280.5" y="116.9">IMAX 13A</text>
<text x="280.5" y="119.4">VMAX 20V</text>
<text x="21.5" y="124.5">MAX 5V</text>
<text x="75.2" y="122.2">12</text>
<text x="75.2" y="124.7">13</text>
<text x="78.3" y="120.9">FB</text>
<text x="78.3" y="123.4">GND</text>
<text x="78.3" y="126">CTRL2</text>
<text x="96.5" y="126">SENSE–</text>
<text x="97.2" y="123.4">SENSE+</text>
<text x="101.9" y="120.9">VC</text>
<text x="105.4" y="124.7">16</text>
<text x="105.4" y="122.2">17</text>
<text x="75.2" y="127.3">14</text>
<text x="78.3" y="128.5">CTRL1</text>
<text x="102" y="128.5">SS</text>
<text x="105.4" y="127.3">15</text>
<text x="160" y="129.8">1</text>
<text x="162.1" y="131.1">S</text>
<text x="169.1" y="131.1">D</text>
<text x="171.4" y="129.8">8</text>
<text x="182.9" y="129.8">1</text>
<text x="185" y="131.1">S</text>
<text x="191.9" y="131.1">D</text>
<text x="194.3" y="129.8">8</text>
<text x="160" y="132.3">2</text>
<text x="160" y="134.9">3</text>
<text x="160" y="137.4">4</text>
<text x="162.1" y="133.6">S</text>
<text x="162.1" y="136.1">S</text>
<text x="169.1" y="136.1">D</text>
<text x="169.1" y="133.6">D</text>
<text x="171.4" y="137.4">5</text>
<text x="171.4" y="134.9">6</text>
<text x="171.4" y="132.3">7</text>
<text x="182.9" y="132.3">2</text>
<text x="182.9" y="134.9">3</text>
<text x="182.9" y="137.4">4</text>
<text x="185" y="133.6">S</text>
<text x="185" y="136.1">S</text>
<text x="191.9" y="136.1">D</text>
<text x="191.9" y="133.6">D</text>
<text x="194.3" y="137.4">5</text>
<text x="194.3" y="134.9">6</text>
<text x="194.3" y="132.3">7</text>
<text x="162.1" y="138.7">G</text>
<text x="169.1" y="138.7">D</text>
<text x="185" y="138.7">G</text>
<text x="191.9" y="138.7">D</text>
</g>
<g font-size="1.8" fill="#ababab">
<text x="34.2" y="132.1">VR1</text>
<text x="34.2" y="134.6">5kΩ</text>
</g>
</svg>
